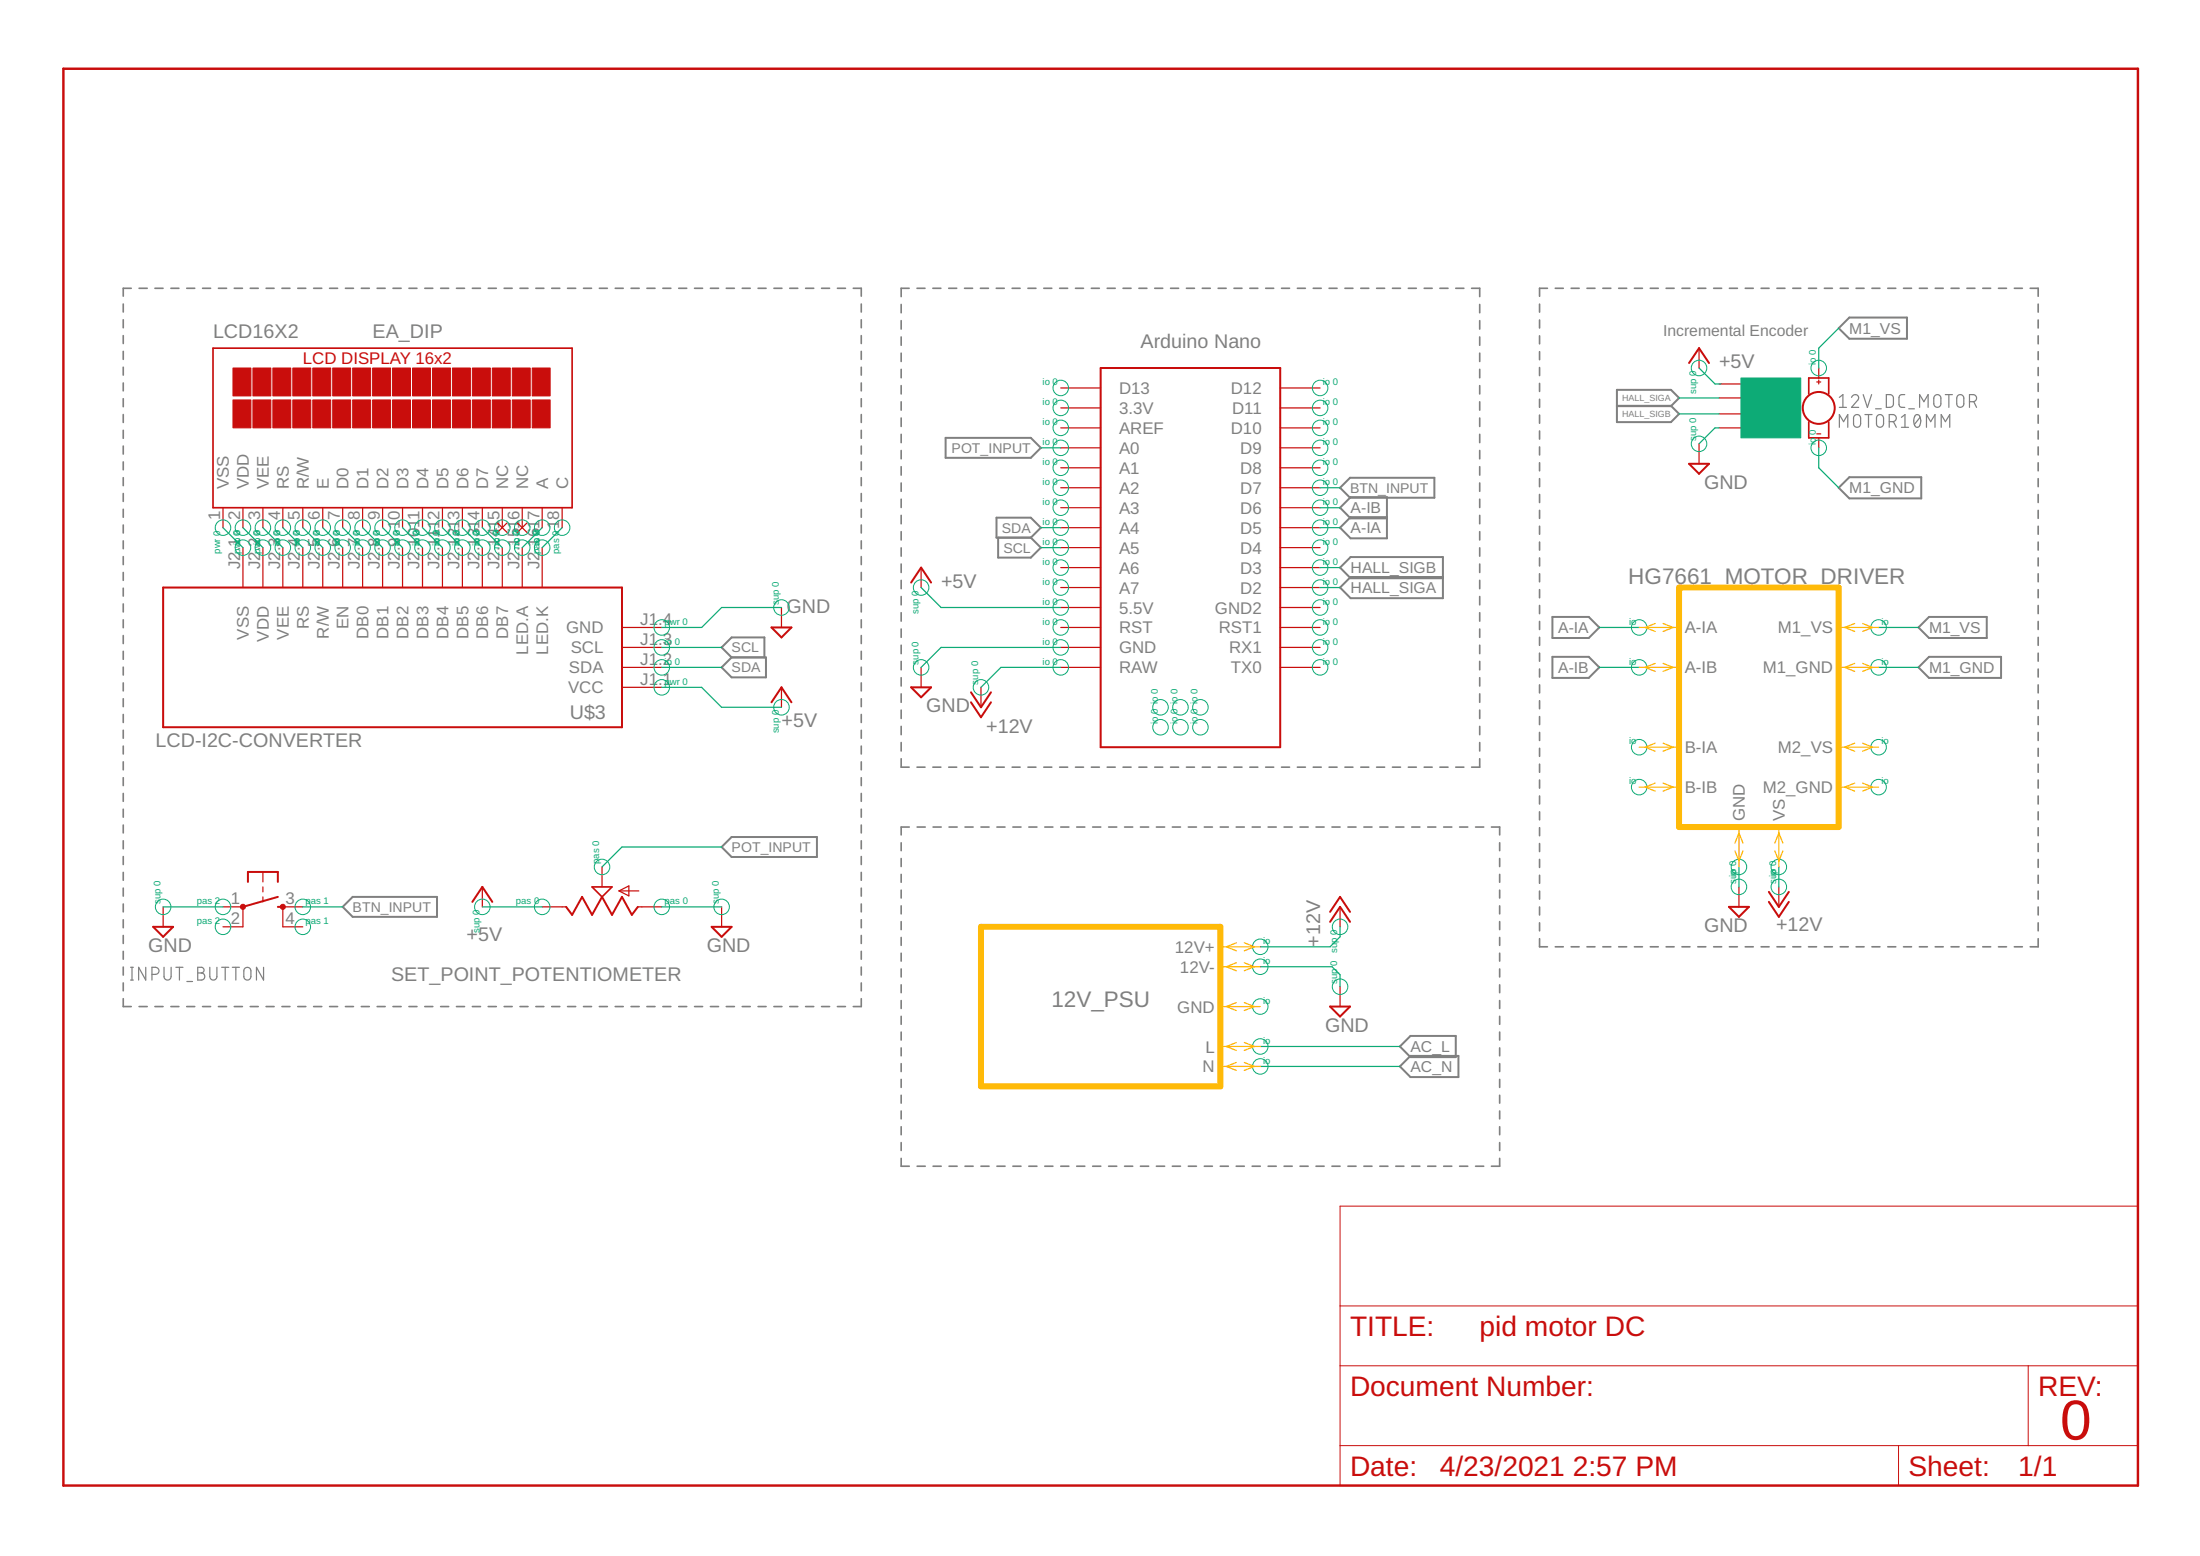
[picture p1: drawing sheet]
<svg xmlns="http://www.w3.org/2000/svg" width="420mm" height="297mm" viewBox="0 0 420 297" stroke-linecap="round" stroke-linejoin="round" font-family="sans-serif">
<g fill="none" stroke="#808080" stroke-width=".32">
<path d="M23.5 58v1.6M25.1 55h-1.6v1.5M26.6 55h1.5M29.6 55h1.5M32.6 55h1.6M35.7 55h1.5M38.7 55h1.5M41.7 55h1.6M44.7 55h1.6M47.8 55h1.5M50.8 55h1.5M53.8 55h1.6"/>
<path d="M56.9 55h1.5M59.9 55h1.5M62.9 55h1.6M66 55h1.5M69 55h1.5M72 55h1.6M75.1 55h1.5M78.1 55h1.5M81.1 55h1.6M84.2 55h1.5M87.2 55h1.5M90.2 55h1.6"/>
<path d="M93.2 55h1.6M96.3 55h1.5M99.3 55h1.5M102.3 55h1.6M105.4 55h1.5M108.4 55h1.5M111.4 55h1.6M114.5 55h1.5M117.5 55h1.5M120.5 55h1.6M123.5 55h1.6M126.6 55h1.5"/>
<path d="M129.6 55h1.5M132.7 55h1.5M135.7 55h1.5M138.7 55h1.6M141.8 55h1.5M144.8 55h1.5M147.8 55h1.5M150.8 55h1.6M153.9 55h1.5M156.9 55h1.5M159.9 55h1.6M163 55h1.5v1.5"/>
<path d="M164.5 58v1.6M172.1 58.1v1.6M173.6 55h-1.5v1.6M175.1 55h1.6M178.2 55h1.5M181.2 55h1.5M184.2 55h1.5M187.2 55h1.6M190.3 55h1.5M193.3 55h1.5M196.3 55h1.5M199.3 55h1.6"/>
<path d="M202.4 55h1.5M205.4 55h1.5M208.4 55h1.6M211.5 55h1.5M214.5 55h1.5M217.5 55h1.5M220.5 55h1.6M223.6 55h1.5M226.6 55h1.5M229.6 55h1.5M232.6 55h1.6M235.7 55h1.5"/>
<path d="M238.7 55h1.5M241.7 55h1.5M244.8 55h1.5M247.8 55h1.5M250.8 55h1.5M253.8 55h1.6M256.9 55h1.5M259.9 55h1.5M262.9 55h1.5M265.9 55h1.6M269 55h1.5M272 55h1.5"/>
<path d="M275 55h1.5M278 55h1.6M281.1 55h1.5v1.6M282.6 58.1v1.6M294 58.1v1.5M295.5 55h-1.5v1.6M297 55h1.6M300.1 55h1.5M303.1 55h1.5M306.1 55h1.5M309.1 55h1.6M312.1 55h1.6"/>
<path d="M315.2 55h1.5M318.2 55h1.5M321.2 55h1.5M324.3 55h1.5M327.3 55h1.5M330.3 55h1.5M333.3 55h1.5M336.3 55h1.6M339.4 55h1.5M342.4 55h1.5M345.4 55h1.5M348.4 55h1.5"/>
<path d="M351.5 55h1.5M354.5 55h1.5M357.5 55h1.5M360.5 55h1.6M363.5 55h1.6M366.6 55h1.5M369.6 55h1.5M372.6 55h1.5M375.6 55h1.6M378.7 55h1.5M381.7 55h1.5M384.7 55h1.5"/>
<path d="M387.7 55h1.6v1.6M389.3 58.1v1.5M23.5 61v1.6M23.5 64.1v1.5M23.5 67.1v1.5M23.5 70.1v1.5M23.5 73.1v1.5M23.5 76.1v1.5M23.5 79.1v1.5M164.5 61v1.6M164.5 64.1v1.5M164.5 67.1v1.5"/>
<path d="M164.5 70.1v1.5M164.5 73.1v1.5M164.5 76.1v1.5M164.5 79.1v1.5M172.1 61.2v1.6M172.1 64.3v1.6M172.1 67.4v1.6M172.1 70.5v1.6M172.1 73.6v1.6M172.1 76.7v1.6M172.1 79.8v1.6M282.6 61.2v1.6"/>
<path d="M282.6 64.3v1.6M282.6 67.4v1.6M282.6 70.5v1.6M282.6 73.6v1.6M282.6 76.7v1.6M282.6 79.8v1.6M294 61.1v1.5M294 64.1v1.5M294 67.1v1.6M294 70.2v1.5M294 73.2v1.5M294 76.2v1.5"/>
<path d="M294 79.2v1.6M389.3 61.1v1.5M389.3 64.1v1.5M389.3 67.1v1.6M389.3 70.2v1.5M389.3 73.2v1.5M389.3 76.2v1.5M389.3 79.2v1.6M23.5 82.1v1.6M23.5 85.2v1.5M23.5 88.2v1.5M23.5 91.2v1.5"/>
<path d="M23.5 94.2v1.5M23.5 97.2v1.5M164.5 82.1v1.6M164.5 85.2v1.5M164.5 88.2v1.5M164.5 91.2v1.5M164.5 94.2v1.5M164.5 97.2v1.5M172.1 82.9v1.6M172.1 86v1.6M172.1 89.1v1.6M172.1 92.2v1.6"/>
<path d="M172.1 95.3v1.6M172.1 98.4v1.6M282.6 82.9v1.6M282.6 86v1.6M282.6 89.1v1.6M282.6 92.2v1.6M282.6 95.3v1.6M282.6 98.4v1.6M294 82.3v1.5M294 85.3v1.5M294 88.3v1.6M294 91.4v1.5"/>
<path d="M294 94.4v1.5M294 97.4v1.6M389.3 82.3v1.5M389.3 85.3v1.5M389.3 88.3v1.6M389.3 91.4v1.5M389.3 94.4v1.5M389.3 97.4v1.6M23.5 100.2v1.5M23.5 103.3v1.5M23.5 106.3v1.5M23.5 109.3v1.5"/>
<path d="M23.5 112.3v1.5M23.5 115.3v1.5M23.5 118.3v1.5M164.5 100.2v1.5M164.5 103.3v1.5M164.5 106.3v1.5M164.5 109.3v1.5M164.5 112.3v1.5M164.5 115.3v1.5M164.5 118.3v1.5M172.1 101.5v1.6M172.1 104.6v1.6"/>
<path d="M172.1 107.7v1.6M172.1 110.8v1.6M172.1 113.9v1.6M172.1 117v1.6M282.6 101.5v1.6M282.6 104.6v1.6M282.6 107.7v1.6M282.6 110.8v1.6M282.6 113.9v1.6M282.6 117v1.6M294 100.5v1.5M294 103.5v1.5"/>
<path d="M294 106.5v1.5M294 109.5v1.6M294 112.6v1.5M294 115.6v1.5M294 118.6v1.6M389.3 100.5v1.5M389.3 103.5v1.5M389.3 106.5v1.5M389.3 109.5v1.6M389.3 112.6v1.5M389.3 115.6v1.5M389.3 118.6v1.6"/>
<path d="M23.5 121.3v1.6M23.5 124.3v1.6M23.5 127.4v1.5M23.5 130.4v1.5M23.5 133.4v1.5M23.5 136.4v1.5M23.5 139.4v1.5M164.5 121.3v1.6M164.5 124.3v1.6M164.5 127.4v1.5M164.5 130.4v1.5M164.5 133.4v1.5"/>
<path d="M164.5 136.4v1.5M164.5 139.4v1.5M172.1 120.1v1.6M172.1 123.2v1.6M172.1 126.3v1.6M172.1 129.4v1.6M172.1 132.5v1.6M172.1 135.6v1.6M172.1 138.7v1.6M282.6 120.1v1.6M282.6 123.2v1.6M282.6 126.3v1.6"/>
<path d="M282.6 129.4v1.6M282.6 132.5v1.6M282.6 135.6v1.6M282.6 138.7v1.6M294 121.7v1.5M294 124.7v1.5M294 127.7v1.5M294 130.7v1.6M294 133.8v1.5M294 136.8v1.5M294 139.8v1.6M389.3 121.7v1.5"/>
<path d="M389.3 124.7v1.5M389.3 127.7v1.5M389.3 130.7v1.6M389.3 133.8v1.5M389.3 136.8v1.5M389.3 139.8v1.6M23.5 142.4v1.5M23.5 145.4v1.6M23.5 148.5v1.5M23.5 151.5v1.5M23.5 154.5v1.5M23.5 157.5v1.5"/>
<path d="M164.5 142.4v1.5M164.5 145.4v1.6M164.5 148.5v1.5M164.5 151.5v1.5M164.5 154.5v1.5M164.5 157.5v1.5M172.1 141.8v1.6M172.1 144.8v1.7h1.5M173.7 157.9h-1.6v1.5M175.1 146.5h1.6M175.2 157.9h1.5M178.2 146.5h1.5"/>
<path d="M178.2 157.9h1.5M181.2 146.5h1.5M181.3 157.9h1.5M184.2 146.5h1.5M184.3 157.9h1.5M187.2 146.5h1.6M187.3 157.9h1.6M190.3 146.5h1.5M190.4 157.9h1.5M193.3 146.5h1.5M193.4 157.9h1.6M196.3 146.5h1.5"/>
<path d="M196.5 157.9h1.5M199.3 146.5h1.6M199.5 157.9h1.6M202.4 146.5h1.5M202.6 157.9h1.5M205.4 146.5h1.5M205.6 157.9h1.6M208.4 146.5h1.6M208.7 157.9h1.5M211.5 146.5h1.5M211.7 157.9h1.6M214.5 146.5h1.5"/>
<path d="M214.8 157.9h1.5M217.5 146.5h1.5M217.8 157.9h1.6M220.5 146.5h1.6M220.9 157.9h1.5M223.6 146.5h1.5M223.9 157.9h1.5M226.6 146.5h1.5M226.9 157.9h1.6M229.6 146.5h1.5M230 157.9h1.5M232.6 146.5h1.6"/>
<path d="M233 157.9h1.6M235.7 146.5h1.5M236.1 157.9h1.5M238.7 146.5h1.5M239.1 157.9h1.6M241.7 146.5h1.5M242.2 157.9h1.5M244.8 146.5h1.5M245.2 157.9h1.6M247.8 146.5h1.5M248.3 157.9h1.5M250.8 146.5h1.5"/>
<path d="M251.3 157.9h1.6M253.8 146.5h1.6M254.4 157.9h1.5M256.9 146.5h1.5M257.4 157.9h1.6M259.9 146.5h1.5M260.5 157.9h1.5M262.9 146.5h1.5M263.5 157.9h1.6M265.9 146.5h1.6M266.6 157.9h1.5M269 146.5h1.5"/>
<path d="M269.6 157.9h1.6M272 146.5h1.5M272.7 157.9h1.5M275 146.5h1.5M275.7 157.9h1.6M278 146.5h1.6M278.8 157.9h1.5M281.8 157.9h1.6M282.6 141.8v1.6M282.6 144.8v1.7h-1.5M284.8 157.9h1.6v1.5M294 142.9v1.5"/>
<path d="M294 145.9v1.5M294 148.9v1.6M294 152v1.5M294 155v1.5M294 158v1.5M389.3 142.9v1.5M389.3 145.9v1.5M389.3 148.9v1.6M389.3 152v1.5M389.3 155v1.5M389.3 158v1.5M23.5 160.5v1.5"/>
<path d="M23.5 163.5v1.5M23.5 166.5v1.5M23.5 169.5v1.6M23.5 172.6v1.5M23.5 175.6v1.5M23.5 178.6v1.5M164.5 160.5v1.5M164.5 163.5v1.5M164.5 166.5v1.5M164.5 169.5v1.6M164.5 172.6v1.5M164.5 175.6v1.5"/>
<path d="M164.5 178.6v1.5M172.1 160.9v1.5M172.1 163.9v1.5M172.1 166.9v1.5M172.1 169.9v1.5M172.1 172.9v1.6M172.1 175.9v1.6M172.1 179v1.5M286.4 160.9v1.5M286.4 163.9v1.5M286.4 166.9v1.5M286.4 169.9v1.5"/>
<path d="M286.4 172.9v1.6M286.4 175.9v1.6M286.4 179v1.5M294 161v1.6M294 164.1v1.5M294 167.1v1.5M294 170.1v1.5M294 173.1v1.6M294 176.2v1.5M294 179.2v1.5h1.5M389.3 161v1.6M389.3 164.1v1.5"/>
<path d="M389.3 167.1v1.5M389.3 170.1v1.5M389.3 173.1v1.6M389.3 176.2v1.5M389.3 179.2v1.5h-1.6M23.5 181.6v1.5M23.5 184.6v1.5M23.5 187.6v1.5M23.5 190.6v1.6h1.6M26.6 192.2h1.5M29.6 192.2h1.5M32.6 192.2h1.6"/>
<path d="M35.7 192.2h1.5M38.7 192.2h1.5M41.7 192.2h1.6M44.7 192.2h1.6M47.8 192.2h1.5M50.8 192.2h1.5M53.8 192.2h1.6M56.9 192.2h1.5M59.9 192.2h1.5M62.9 192.2h1.6M66 192.2h1.5M69 192.2h1.5"/>
<path d="M72 192.2h1.6M75.1 192.2h1.5M78.1 192.2h1.5M81.1 192.2h1.6M84.2 192.2h1.5M87.2 192.2h1.5M90.2 192.2h1.6M93.2 192.2h1.6M96.3 192.2h1.5M99.3 192.2h1.5M102.3 192.2h1.6M105.4 192.2h1.5"/>
<path d="M108.4 192.2h1.5M111.4 192.2h1.6M114.5 192.2h1.5M117.5 192.2h1.5M120.5 192.2h1.6M123.5 192.2h1.6M126.6 192.2h1.5M129.6 192.2h1.5M132.7 192.2h1.5M135.7 192.2h1.5M138.7 192.2h1.6M141.8 192.2h1.5"/>
<path d="M144.8 192.2h1.5M147.8 192.2h1.5M150.8 192.2h1.6M153.9 192.2h1.5M156.9 192.2h1.5M159.9 192.2h1.6M164.5 181.6v1.5M164.5 184.6v1.5M164.5 187.6v1.5M164.5 190.6v1.6h-1.5M172.1 182v1.5M172.1 185v1.5"/>
<path d="M172.1 188v1.5M172.1 191v1.5M172.1 194v1.5M172.1 197v1.5M286.4 182v1.5M286.4 185v1.5M286.4 188v1.5M286.4 191v1.5M286.4 194v1.5M286.4 197v1.5M297 180.7h1.6M300.1 180.7h1.5"/>
<path d="M303.1 180.7h1.5M306.1 180.7h1.5M309.1 180.7h1.6M312.1 180.7h1.6M315.2 180.7h1.5M318.2 180.7h1.5M321.2 180.7h1.5M324.3 180.7h1.5M327.3 180.7h1.5M330.3 180.7h1.5M333.3 180.7h1.5M336.3 180.7h1.6"/>
<path d="M339.4 180.7h1.5M342.4 180.7h1.5M345.4 180.7h1.5M348.4 180.7h1.5M351.5 180.7h1.5M354.5 180.7h1.5M357.5 180.7h1.5M360.5 180.7h1.6M363.5 180.7h1.6M366.6 180.7h1.5M369.6 180.7h1.5M372.6 180.7h1.5"/>
<path d="M375.6 180.7h1.6M378.7 180.7h1.5M381.7 180.7h1.5M384.7 180.7h1.5M172.1 200v1.5M172.1 203.1v1.5M172.1 206.1v1.5M172.1 209.1v1.5M172.1 212.1v1.5M172.1 215.1v1.5M172.1 218.1v1.5M286.4 200v1.5"/>
<path d="M286.4 203.1v1.5M286.4 206.1v1.5M286.4 209.1v1.5M286.4 212.1v1.5M286.4 215.1v1.5M286.4 218.1v1.5M172.1 221.1v1.5h1.6M175.2 222.6h1.5M178.2 222.6h1.5M181.3 222.6h1.5M184.3 222.6h1.5M187.3 222.6h1.6"/>
<path d="M190.4 222.6h1.5M193.4 222.6h1.6M196.5 222.6h1.5M199.5 222.6h1.6M202.6 222.6h1.5M205.6 222.6h1.6M208.7 222.6h1.5M211.7 222.6h1.6M214.8 222.6h1.5M217.8 222.6h1.6M220.9 222.6h1.5M223.9 222.6h1.5"/>
<path d="M226.9 222.6h1.6M230 222.6h1.5M233 222.6h1.6M236.1 222.6h1.5M239.1 222.6h1.6M242.2 222.6h1.5M245.2 222.6h1.6M248.3 222.6h1.5M251.3 222.6h1.6M254.4 222.6h1.5M257.4 222.6h1.6M260.5 222.6h1.5"/>
<path d="M263.5 222.6h1.6M266.6 222.6h1.5M269.6 222.6h1.6M272.7 222.6h1.5M275.7 222.6h1.6M278.8 222.6h1.5M281.8 222.6h1.6M286.4 221.1v1.5h-1.6"/>
</g>
<g fill="none" stroke="#808080" stroke-width=".23">
<path d="M351.3 75.9l.7-.6v2.5M351.3 77.8h1.3M353.6 75.9a.67 .67 0 0 1 1-.5 .67 .67 0 0 1 .2 1l-1.2 1.4h1.4M354.1 79.4a.68 .68 0 0 1 .8-.2 .68 .68 0 0 1 .4 .6v1.1a.68 .68 0 0 1-.6 .7 .68 .68 0 0 1-.7-.7zM355.8 75.3l.8 2.5 .8-2.5M356.2 79.1h1.3M356.8 79.1v2.5M358.2 78h1.1M358.5 79.4a.68 .68 0 0 1 .8-.2 .68 .68 0 0 1 .4 .6v1.1a.68 .68 0 0 1-.6 .7 .68 .68 0 0 1-.7-.7zM360.3 75.3l.8 .1 .4 .2 .1 .4-.1 1.5a1.19 1.19 0 0 1-1.2 .3zM363.1 79.7l.7-.6v2.5M363.8 75.3l-.7 .1-.3 .1-.1 .4 .1 1.6 .3 .2 .7 .1"/>
<path d="M364.5 78h1.1M365.8 79.3a.56 .56 0 0 1 .6-.1 .56 .56 0 0 1 .3 .6 1.4 1.4 0 0 1-.5 1.8 1.13 1.13 0 0 1-.7-1.5zM366.6 77.8v-2.5l.8 1.4 .8-1.4v2.5M366.7 79.7l-1.1 1.3M369.5 75.6a.66 .66 0 0 1 .7-.2 .66 .66 0 0 1 .5 .6v1.1a.68 .68 0 0 1-.7 .7 .68 .68 0 0 1-.7-.7v-1.1zM371.5 75.3h1.4M372.2 75.3v2.5M373.8 75.6a.68 .68 0 0 1 .8-.2 .68 .68 0 0 1 .5 .6v1.1a.68 .68 0 0 1-.7 .7 .68 .68 0 0 1-.7-.7zM376.1 76.7a1.19 1.19 0 0 0 1.3-.3l.1-.6-.3-.3-1.1-.2v2.5M377 76.7l.5 1.1M351.3 81.6v-2.5l.8 1.4 .8-1.4v2.5M360.8 80.5a1.19 1.19 0 0 0 1.2-.3l.2-.4-.2-.4-.3-.2-.9-.1v2.5"/>
<path d="M361.6 80.5l.6 1.1M363.1 81.6h1.4M367.9 81.6v-2.5l.8 1.4 .8-1.4v2.5M370.7 81.6v-2.5l.8 1.4 .9-1.4v2.5M24.9 187.1h.6M24.9 184.7h.6M25.2 184.7v2.4M27.8 184.7v2.4l-1.3-2.4v2.4M29 186a1.18 1.18 0 0 0 1.2-.3 .67 .67 0 0 0 .1-.7 .67 .67 0 0 0-.6-.3h-.7v2.4M31.3 184.7v1.7a.68 .68 0 0 0 .7 .7 .68 .68 0 0 0 .7-.7v-1.7M33.6 184.7h1.3M34.3 184.7v2.4"/>
<path d="M35.7 187.4h1.1M37.8 184.7h.6a.54 .54 0 0 1 .6 .5 .54 .54 0 0 1-.6 .5 .68 .68 0 0 1 .7 .7 .68 .68 0 0 1-.7 .7h-.6zM37.8 185.7h.6M40.1 184.7v1.7a.68 .68 0 0 0 .6 .7 .68 .68 0 0 0 .7-.7v-1.7M42.3 184.7h1.4M43 184.7v2.4M44.4 184.7h1.3M45 184.7v2.4M46.7 184.9a.68 .68 0 0 1 .8-.2 .68 .68 0 0 1 .4 .6v1.1a.68 .68 0 0 1-.7 .7 .68 .68 0 0 1-.6-.7zM50.3 184.7v2.4l-1.3-2.4v2.4"/>
</g>
<g fill="none" stroke="#808080" stroke-width=".38">
<path d="M308.8 77.5h10.3l1.6 1.5-1.6 1.6h-10.3v-6.2h10.3l1.6 1.6-1.6 1.5h-10.3M351.2 62.7l2-2.1h11v4.1h-11zM180.6 83.6h16.3l1.9 1.9-1.9 1.9h-16.3zM190.3 98.8h6.6l1.9 1.9-1.9 1.9h-6.6zM255.9 93.1l1.9-1.9h16.1v3.8h-16.1zM264.9 98.7h-7l-2 2 2 2.1h7v-7.9h-7l-2 2 2 2.1h7M351.2 93.1l2-2h13.7v4h-13.7zM190.6 102.6v3.8h6.3l1.9-1.9-1.9-1.9M275.6 110.2h-17.7l-2 2 2 2h17.7v-7.9h-17.7l-2 2.1 2 2h17.7M296.5 117.8h6.9l2 2-2 2h-6.9zM366.4 119.8l2-2h11v4h-11zM137.8 127.4l1.9-1.9h6.6v3.8h-6.6z"/>
<path d="M139.7 125.5l-1.9-1.9 1.9-1.9h6.3v3.8M296.5 125.4h6.9l2 2-2 2h-6.9zM366.4 127.4l2-2h13.8v4h-13.8zM65.4 173.1l2-1.9h16.1v3.8h-16.1zM137.8 161.7l1.9-1.9h16.3v3.8h-16.3zM267.4 199.8l2-2h8.6v4h-8.6zM267.4 203.6l2-2h9.1v4h-9.1z"/>
</g>
<g fill="none" stroke="#c90d0c" stroke-width=".23">
<path d="M202.6 77.9h7.6M202.6 74.1h7.6M244.5 77.9h7.6M244.5 74.1h7.6M324.5 66.5v3.8M328.3 73.3h4.2M328.3 76h4.2M328.3 79h4.2M347 72.9h.7M347.3 70.3v1.9M347.3 72.5v.8M42.6 96.9v3.8"/>
<path d="M46.4 96.9v3.8M50.2 96.9v3.8M54 96.9v3.8M57.8 96.9v3.8M61.6 96.9v3.8M65.4 96.9v3.8M69.3 96.9v3.8M73.1 96.9v3.8M76.9 96.9v3.8M80.7 96.9v3.8M84.5 96.9v3.8M88.3 96.9v3.8"/>
<path d="M92.1 96.9v3.8M95 99.8l1.8 1.8M95.9 96.9v3.8M96.8 99.8l-1.8 1.8M98.8 99.8l1.8 1.8M99.7 96.9v3.8M100.6 99.8l-1.8 1.8M103.5 96.9v3.8M107.4 96.9v3.8M202.6 81.7h7.6M202.6 96.9h7.6M202.6 93.1h7.6"/>
<path d="M202.6 89.3h7.6M202.6 85.5h7.6M244.5 81.7h7.6M244.5 96.9h7.6M244.5 93.1h7.6M244.5 89.3h7.6M244.5 85.5h7.6M324.5 84.7v3.8M328.3 81.7h4.2M347 82.8h.7M347.3 83.6v1.9M46.4 104.5v7.7"/>
<path d="M50.2 104.5v7.7M54 104.5v7.7M57.8 104.5v7.7M61.6 104.5v7.7M65.4 104.5v7.7M69.3 104.5v7.7M73.1 104.5v7.7M76.9 104.5v7.7M80.7 104.5v7.7M84.5 104.5v7.7M88.3 104.5v7.7M92.1 104.5v7.7"/>
<path d="M95.9 104.5v7.7M99.7 104.5v7.7M103.5 104.5v7.7M118.8 119.8h7.6M149.2 116v3.8M175.9 108.4v3.8M202.6 119.8h7.6M202.6 116h7.6M202.6 112.2h7.6M202.6 108.4h7.6M202.6 104.5h7.6M202.6 100.7h7.6"/>
<path d="M244.5 119.8h7.6M244.5 116h7.6M244.5 112.2h7.6M244.5 108.4h7.6M244.5 104.5h7.6M244.5 100.7h7.6M118.8 127.4h7.6M118.8 123.6h7.6M118.8 131.2h7.6M149.2 131.2v3.8M175.9 127.4v3.8M187.3 131.2v3.8"/>
<path d="M202.6 127.4h7.6M202.6 123.6h7.6M244.5 127.4h7.6M244.5 123.6h7.6M31.2 173.1v3.8M42.6 173.1h3.8v3.8h-3.8M50.2 166.5v1.9M50.2 169.3v1M50.2 171.2v1M57.8 173.1h-3.8v3.8h3.8M92.1 169.3v3.8M103.5 173.1h4.6"/>
<path d="M115 165.5v3.8M118.2 170.1h3.8M118.2 170.1l1.9-1v1.9zM121.8 173.1h4.6M137.8 173.1v3.8M255.9 173.1v3.8M332.1 169.3v3.8M339.7 169.3v3.8M255.9 188.4v3.8"/>
</g>
<g fill="none" stroke="#c90d0c" stroke-width=".38">
<path d="M210.2 70.3h34.3v72.3h-34.3zM322.6 69.3l1.9-2.8 1.9 2.8M322.6 88.5h3.8l-1.9 1.9zM31.2 112.2h87.6v26.6h-87.6zM147.3 119.8h3.9l-2 1.9zM174 111.2l1.9-2.8 1.9 2.8M147.3 134.1l1.9-2.9 2 2.9M174 131.2h3.8l-1.9 1.9zM185.4 132.2l1.9 2.8 2-2.8M185.4 134.1l1.9 2.8 2-2.8M29.3 176.9h3.8l-1.9 1.9zM47.3 168.4v-1.9h5.8v1.9"/>
<path d="M53.1 173.1h.9M53.1 171.2l-6.7 1.9M90.2 172.2l1.9-2.9 1.9 2.9M108.1 173.1l1.2 1.5 1.9-3.4 1.9 3.4 1.9-3.4 1.9 3.4 1.9-3.4 1.9 3.4 1.1-1.5M135.9 176.9h3.8l-1.9 1.9zM254 176l1.9-2.9 1.9 2.9M254 174.1l1.9-2.9 1.9 2.9M330.2 173.1h3.8l-1.9 1.9zM337.8 170.3l1.9 2.8 1.9-2.8M337.8 172.2l1.9 2.8 1.9-2.8M254 192.2h3.8l-1.9 1.9z"/>
<circle cx="347.3" cy="77.9" r="3"/>
</g>
<path d="M40.7 66.5h68.6v30.4h-68.6zM345.4 75.2v-3h3.8v3M345.4 80.5v3.1h3.8v-3.1M113.1 169.3h3.8l-1.9 1.9z" fill="none" stroke="#c90d0c" stroke-width=".32"/>
<g fill="#c90d0c" stroke="#c90d0c" stroke-width=".19">
<path d="M44.5 70.3h3.4v5.3h-3.4z"/>
<path d="M44.5 76.3h3.4v5.4h-3.4z"/>
<path d="M48.3 70.3h3.4v5.3h-3.4z"/>
<path d="M48.3 76.3h3.4v5.4h-3.4z"/>
<path d="M52.1 70.3h3.4v5.3h-3.4z"/>
<path d="M52.1 76.3h3.4v5.4h-3.4z"/>
<path d="M55.9 70.3h3.5v5.3h-3.5z"/>
<path d="M55.9 76.3h3.5v5.4h-3.5z"/>
<path d="M59.7 70.3h3.5v5.3h-3.5z"/>
<path d="M59.7 76.3h3.5v5.4h-3.5z"/>
<path d="M63.5 70.3h3.5v5.3h-3.5z"/>
<path d="M63.5 76.3h3.5v5.4h-3.5z"/>
<path d="M67.4 70.3h3.4v5.3h-3.4z"/>
<path d="M67.4 76.3h3.4v5.4h-3.4z"/>
<path d="M71.2 70.3h3.4v5.3h-3.4z"/>
<path d="M71.2 76.3h3.4v5.4h-3.4z"/>
<path d="M75 70.3h3.4v5.3h-3.4z"/>
<path d="M75 76.3h3.4v5.4h-3.4z"/>
<path d="M78.8 70.3h3.4v5.3h-3.4z"/>
<path d="M78.8 76.3h3.4v5.4h-3.4z"/>
<path d="M82.6 70.3h3.4v5.3h-3.4z"/>
<path d="M82.6 76.3h3.4v5.4h-3.4z"/>
<path d="M86.4 70.3h3.4v5.3h-3.4z"/>
<path d="M86.4 76.3h3.4v5.4h-3.4z"/>
<path d="M90.2 70.3h3.4v5.3h-3.4z"/>
<path d="M90.2 76.3h3.4v5.4h-3.4z"/>
<path d="M94 70.3h3.5v5.3h-3.5z"/>
<path d="M94 76.3h3.5v5.4h-3.5z"/>
<path d="M97.8 70.3h3.5v5.3h-3.5z"/>
<path d="M97.8 76.3h3.5v5.4h-3.5z"/>
<path d="M101.6 70.3h3.5v5.3h-3.5z"/>
<path d="M101.6 76.3h3.5v5.4h-3.5z"/>
</g>
<g fill="#c90d0c" stroke="#c90d0c" stroke-width=".19">
<circle cx="46.4" cy="173.1" r=".49"/>
<circle cx="54" cy="173.1" r=".5"/>
</g>
<path d="M12.1 13.1h396.2v270.5h-396.2z" fill="none" stroke="#c90d0c" stroke-width=".47"/>
<path d="M255.9 230.3h152.4v53.3h-152.4zM255.9 249.3h152.4M255.9 260.7h152.4M255.9 276h152.4M362.6 276v7.6M387.3 260.7v15.3" fill="none" stroke="#c90d0c" stroke-width=".19"/>
<g fill="none" stroke="#0dab76" stroke-width=".19">
<circle cx="202.6" cy="74.1" r="1.48"/>
<circle cx="202.6" cy="77.9" r="1.48"/>
<circle cx="252.1" cy="74.1" r="1.48"/>
<circle cx="252.1" cy="77.9" r="1.48"/>
<circle cx="324.5" cy="70.3" r="1.48"/>
<circle cx="347.3" cy="70.3" r="1.48"/>
<circle cx="202.6" cy="89.3" r="1.48"/>
<circle cx="202.6" cy="93.1" r="1.48"/>
<circle cx="202.6" cy="96.9" r="1.48"/>
<circle cx="202.6" cy="81.7" r="1.48"/>
<circle cx="202.6" cy="85.5" r="1.48"/>
<circle cx="252.1" cy="93.1" r="1.48"/>
<circle cx="252.1" cy="96.9" r="1.48"/>
<circle cx="252.1" cy="89.3" r="1.48"/>
<circle cx="252.1" cy="81.7" r="1.48"/>
<circle cx="252.1" cy="85.5" r="1.48"/>
<circle cx="324.5" cy="84.7" r="1.48"/>
<circle cx="347.3" cy="85.5" r="1.48"/>
<circle cx="42.6" cy="100.7" r="1.48"/>
<circle cx="46.4" cy="104.5" r="1.48"/>
<circle cx="46.4" cy="100.7" r="1.48"/>
<circle cx="50.2" cy="100.7" r="1.48"/>
<circle cx="50.2" cy="104.5" r="1.48"/>
<circle cx="54" cy="100.7" r="1.48"/>
<circle cx="54" cy="104.5" r="1.48"/>
<circle cx="57.8" cy="104.5" r="1.48"/>
<circle cx="57.8" cy="100.7" r="1.48"/>
<circle cx="61.6" cy="100.7" r="1.48"/>
<circle cx="61.6" cy="104.5" r="1.48"/>
<circle cx="65.4" cy="100.7" r="1.48"/>
<circle cx="65.4" cy="104.5" r="1.48"/>
<circle cx="69.3" cy="104.5" r="1.48"/>
<circle cx="69.3" cy="100.7" r="1.48"/>
<circle cx="73.1" cy="100.7" r="1.48"/>
<circle cx="73.1" cy="104.5" r="1.48"/>
<circle cx="76.9" cy="104.5" r="1.48"/>
<circle cx="76.9" cy="100.7" r="1.48"/>
<circle cx="80.7" cy="104.5" r="1.48"/>
<circle cx="80.7" cy="100.7" r="1.48"/>
<circle cx="84.5" cy="104.5" r="1.48"/>
<circle cx="84.5" cy="100.7" r="1.48"/>
<circle cx="88.3" cy="100.7" r="1.48"/>
<circle cx="88.3" cy="104.5" r="1.48"/>
<circle cx="92.1" cy="100.7" r="1.48"/>
<circle cx="92.1" cy="104.5" r="1.48"/>
<circle cx="95.9" cy="104.5" r="1.48"/>
<circle cx="95.9" cy="100.7" r="1.48"/>
<circle cx="99.7" cy="100.7" r="1.48"/>
<circle cx="99.7" cy="104.5" r="1.48"/>
<circle cx="103.5" cy="104.5" r="1.48"/>
<circle cx="103.5" cy="100.7" r="1.48"/>
<circle cx="107.4" cy="100.7" r="1.48"/>
<circle cx="126.4" cy="119.8" r="1.48"/>
<circle cx="149.2" cy="116" r="1.48"/>
<circle cx="175.9" cy="112.2" r="1.48"/>
<circle cx="202.6" cy="108.4" r="1.48"/>
<circle cx="202.6" cy="104.5" r="1.48"/>
<circle cx="202.6" cy="116" r="1.48"/>
<circle cx="202.6" cy="100.7" r="1.48"/>
<circle cx="202.6" cy="119.8" r="1.48"/>
<circle cx="202.6" cy="112.2" r="1.48"/>
<circle cx="252.1" cy="119.8" r="1.48"/>
<circle cx="252.1" cy="112.2" r="1.48"/>
<circle cx="252.1" cy="104.5" r="1.48"/>
<circle cx="252.1" cy="116" r="1.48"/>
<circle cx="252.1" cy="108.4" r="1.48"/>
<circle cx="252.1" cy="100.7" r="1.48"/>
<circle cx="313.1" cy="119.8" r="1.48"/>
<circle cx="358.8" cy="119.8" r="1.48"/>
<circle cx="126.4" cy="131.2" r="1.48"/>
<circle cx="126.4" cy="123.6" r="1.48"/>
<circle cx="126.4" cy="127.4" r="1.48"/>
<circle cx="149.2" cy="135" r="1.48"/>
<circle cx="175.9" cy="127.4" r="1.48"/>
<circle cx="187.3" cy="131.2" r="1.48"/>
<circle cx="202.6" cy="127.4" r="1.48"/>
<circle cx="202.6" cy="123.6" r="1.48"/>
<circle cx="221.6" cy="135" r="1.48"/>
<circle cx="221.6" cy="138.8" r="1.48"/>
<circle cx="225.4" cy="135" r="1.48"/>
<circle cx="225.4" cy="138.8" r="1.48"/>
<circle cx="229.3" cy="135" r="1.48"/>
<circle cx="229.3" cy="138.8" r="1.48"/>
<circle cx="252.1" cy="123.6" r="1.48"/>
<circle cx="252.1" cy="127.4" r="1.48"/>
<circle cx="313.1" cy="127.4" r="1.48"/>
<circle cx="358.8" cy="127.4" r="1.48"/>
<circle cx="313.1" cy="150.3" r="1.48"/>
<circle cx="313.1" cy="142.6" r="1.48"/>
<circle cx="358.8" cy="142.6" r="1.48"/>
<circle cx="358.8" cy="150.3" r="1.48"/>
<circle cx="31.2" cy="173.1" r="1.48"/>
<circle cx="42.6" cy="176.9" r="1.48"/>
<circle cx="42.6" cy="173.1" r="1.48"/>
<circle cx="57.8" cy="176.9" r="1.48"/>
<circle cx="57.8" cy="173.1" r="1.48"/>
<circle cx="92.1" cy="173.1" r="1.48"/>
<circle cx="103.5" cy="173.1" r="1.48"/>
<circle cx="115" cy="165.5" r="1.48"/>
<circle cx="126.4" cy="173.1" r="1.48"/>
<circle cx="137.8" cy="173.1" r="1.48"/>
<circle cx="255.9" cy="176.9" r="1.48"/>
<circle cx="332.1" cy="169.3" r="1.48"/>
<circle cx="332.1" cy="165.5" r="1.48"/>
<circle cx="339.7" cy="165.5" r="1.48"/>
<circle cx="339.7" cy="169.3" r="1.48"/>
<circle cx="240.7" cy="199.8" r="1.48"/>
<circle cx="240.7" cy="184.6" r="1.48"/>
<circle cx="240.7" cy="180.7" r="1.48"/>
<circle cx="240.7" cy="192.2" r="1.48"/>
<circle cx="255.9" cy="188.4" r="1.48"/>
<circle cx="240.7" cy="203.6" r="1.48"/>
</g>
<path d="M332.5 72.2h11.4v11.4h-11.4z" fill="#0dab76" stroke="#0dab76" stroke-width=".19"/>
<g fill="none" stroke="#0dab76" stroke-width=".23">
<path d="M320.7 76h7.6M320.7 79h7.6M324.5 70.3l3 3h1.2M351.2 62.7l-3.9 3.8v3.8M198.8 85.5h3.8M252.1 93.1h3.8M252.1 96.9h3.8M328.3 81.7h-.8l-3 3M347.3 85.5v3.8l3.9 3.8M42.6 100.7l3.8 3.8M46.4 100.7l3.8 3.8M50.2 100.7l3.8 3.8"/>
<path d="M54 100.7l3.8 3.8M57.8 100.7l3.8 3.8M61.6 100.7l3.8 3.8M65.4 100.7l3.9 3.8M69.3 100.7l3.8 3.8M73.1 100.7l3.8 3.8M76.9 100.7l3.8 3.8M80.7 100.7l3.8 3.8M84.5 100.7l3.8 3.8M88.3 100.7l3.8 3.8M92.1 100.7l3.8 3.8M103.5 100.7l-3.8 3.8"/>
<path d="M107.4 100.7l-3.9 3.8M149.2 116h-11.4l-3.8 3.8h-7.6M175.9 112.2l3.8 3.8h22.9M198.8 100.7h3.8M198.8 104.5h3.8M252.1 100.7h3.8M252.1 112.2h3.8M252.1 108.4h3.8M305.4 119.8h7.7M358.8 119.8h7.6M126.4 127.4h11.4M126.4 123.6h11.4"/>
<path d="M126.4 131.2h7.6l3.8 3.8h11.4M202.6 127.4h-11.4l-3.9 3.8M202.6 123.6h-22.9l-3.8 3.8M305.4 127.4h7.7M358.8 127.4h7.6M31.2 173.1h11.4M57.8 173.1h7.6M92.1 173.1h11.4M126.4 173.1h11.4M137.8 161.7h-19l-3.8 3.8M255.9 176.9v1.9l-1.9 1.9h-13.3M332.1 165.5v3.8"/>
<path d="M339.7 165.5v3.8M240.7 184.6h13.7l1.5 1.5v2.3M240.7 199.8h26.7M240.7 203.6h26.7"/>
</g>
<path d="M320.7 112.2h30.5v45.7h-30.5zM187.3 176.9h45.8v30.5h-45.8z" fill="none" stroke="#ffba08" stroke-width="1.1"/>
<g fill="none" stroke="#ffba08" stroke-width=".23">
<path d="M313.1 119.8h7.6M316.1 119l-1.9 .8 1.9 .7M317.6 119l1.9 .8-1.9 .7M351.2 119.8h7.6M354.2 119l-1.9 .8 1.9 .7M355.7 119l1.9 .8-1.9 .7M313.1 127.4h7.6M316.1 126.6l-1.9 .8 1.9 .8M317.6 126.6l1.9 .8-1.9 .8M351.2 127.4h7.6M354.2 126.6l-1.9 .8 1.9 .8M355.7 126.6l1.9 .8-1.9 .8"/>
<path d="M313.1 142.6h7.6M313.1 150.3h7.6M316.1 141.9l-1.9 .7 1.9 .8M316.1 149.5l-1.9 .8 1.9 .7M317.6 141.9l1.9 .7-1.9 .8M317.6 149.5l1.9 .8-1.9 .7M332.1 157.9v7.6M339.7 157.9v7.6M351.2 142.6h7.6M351.2 150.3h7.6M354.2 141.9l-1.9 .7 1.9 .8M354.2 149.5l-1.9 .8 1.9 .7"/>
<path d="M355.7 141.9l1.9 .7-1.9 .8M355.7 149.5l1.9 .8-1.9 .7M236.1 180l-1.9 .7 1.9 .8M237.6 180l1.9 .7-1.9 .8M331.3 160.9l.8-1.9 .8 1.9M331.3 162.5l.8 1.9 .8-1.9M339 160.9l.7-1.9 .8 1.9M339 162.5l.7 1.9 .8-1.9M233.1 180.7h7.6M233.1 184.6h7.6M233.1 199.8h7.6M233.1 192.2h7.6"/>
<path d="M236.1 191.4l-1.9 .8 1.9 .7M236.1 199l-1.9 .8 1.9 .7M236.1 183.8l-1.9 .8 1.9 .7M237.6 183.8l1.9 .8-1.9 .7M237.6 199l1.9 .8-1.9 .7M237.6 191.4l1.9 .8-1.9 .7M233.1 203.6h7.6M236.1 202.8l-1.9 .8 1.9 .7M237.6 202.8l1.9 .8-1.9 .7"/>
</g>
<text font-size="10.8" fill="#c90d0c" x="393.4" y="274.8">0</text>
<g font-size="5.4" fill="#c90d0c">
<text x="257.8" y="255">TITLE:</text>
<text x="282.6" y="255">pid motor DC</text>
<text x="257.8" y="266.4">Document Number:</text>
<text x="389.3" y="266.4">REV:</text>
<text x="257.8" y="281.7">Date:</text>
<text x="275" y="281.7">4/23/2021</text>
<text x="300.4" y="281.7">2:57 PM</text>
<text x="364.5" y="281.7">Sheet:</text>
<text x="385.4" y="281.7">1/1</text>
</g>
<g font-size="4.3" fill="#808080">
<text x="311" y="111.4">HG7661_MOTOR_DRIVER</text>
<text x="200.8" y="192.2">12V_PSU</text>
</g>
<g font-size="3.8" fill="#808080">
<text x="40.7" y="64.5">LCD16X2</text>
<text x="71.2" y="64.5">EA_DIP</text>
<text x="217.8" y="66.5">Arduino Nano</text>
<text x="328.3" y="70.3">+5V</text>
<text x="325.4" y="93.3">GND</text>
<text x="179.7" y="112.2">+5V</text>
<text x="150.2" y="116.9">GND</text>
<text x="108.8" y="137.3">U$3</text>
<text x="176.9" y="136">GND</text>
<text x="29.7" y="142.6">LCD-I2C-CONVERTER</text>
<text x="149.3" y="138.8">+5V</text>
<text x="188.3" y="140">+12V</text>
<text x="89.1" y="179.6">+5V</text>
<text x="325.4" y="177.9">GND</text>
<text x="339.2" y="177.7">+12V</text>
<text x="28.3" y="181.7">GND</text>
<text x="135" y="181.7">GND</text>
<text x="252.1" y="180.7" transform="rotate(-90 252.1 180.7)">+12V</text>
<text x="74.7" y="187.2">SET_POINT_POTENTIOMETER</text>
<text x="253.1" y="196.9">GND</text>
</g>
<text font-size="3.2" fill="#c90d0c" x="57.8" y="69.5">LCD DISPLAY 16x2</text>
<g font-size="3.2" fill="#808080">
<text x="213.7" y="75.2">D13</text>
<text x="235.1" y="75.2">D12</text>
<text x="213.7" y="79">3.3V</text>
<text x="213.7" y="82.8">AREF</text>
<text x="235.1" y="82.8">D10</text>
<text x="235.3" y="79">D11</text>
<text x="213.7" y="86.6">A0</text>
<text x="236.9" y="86.6">D9</text>
<text x="43.7" y="93.4" transform="rotate(-90 43.7 93.4)">VSS</text>
<text x="47.5" y="93.4" transform="rotate(-90 47.5 93.4)">VDD</text>
<text x="51.3" y="93.4" transform="rotate(-90 51.3 93.4)">VEE</text>
<text x="55.2" y="93.4" transform="rotate(-90 55.2 93.4)">RS</text>
<text x="59" y="93.4" transform="rotate(-90 59 93.4)">R/W</text>
<text x="62.8" y="93.4" transform="rotate(-90 62.8 93.4)">E</text>
<text x="66.6" y="93.4" transform="rotate(-90 66.6 93.4)">D0</text>
<text x="70.4" y="93.4" transform="rotate(-90 70.4 93.4)">D1</text>
<text x="74.2" y="93.4" transform="rotate(-90 74.2 93.4)">D2</text>
<text x="78" y="93.4" transform="rotate(-90 78 93.4)">D3</text>
<text x="81.8" y="93.4" transform="rotate(-90 81.8 93.4)">D4</text>
<text x="85.6" y="93.4" transform="rotate(-90 85.6 93.4)">D5</text>
<text x="89.4" y="93.4" transform="rotate(-90 89.4 93.4)">D6</text>
<text x="93.3" y="93.4" transform="rotate(-90 93.3 93.4)">D7</text>
<text x="97.1" y="93.4" transform="rotate(-90 97.1 93.4)">NC</text>
<text x="100.9" y="93.4" transform="rotate(-90 100.9 93.4)">NC</text>
<text x="104.7" y="93.4" transform="rotate(-90 104.7 93.4)">A</text>
<text x="108.5" y="93.4" transform="rotate(-90 108.5 93.4)">C</text>
<text x="213.7" y="94.3">A2</text>
<text x="213.7" y="90.5">A1</text>
<text x="236.9" y="94.3">D7</text>
<text x="236.9" y="90.5">D8</text>
<text x="42.1" y="99.3" transform="rotate(-90 42.1 99.3)">1</text>
<text x="45.9" y="99.3" transform="rotate(-90 45.9 99.3)">2</text>
<text x="49.7" y="99.3" transform="rotate(-90 49.7 99.3)">3</text>
<text x="53.5" y="99.3" transform="rotate(-90 53.5 99.3)">4</text>
<text x="57.3" y="99.3" transform="rotate(-90 57.3 99.3)">5</text>
<text x="61.1" y="99.3" transform="rotate(-90 61.1 99.3)">6</text>
<text x="64.9" y="99.3" transform="rotate(-90 64.9 99.3)">7</text>
<text x="68.7" y="99.3" transform="rotate(-90 68.7 99.3)">8</text>
<text x="72.5" y="99.3" transform="rotate(-90 72.5 99.3)">9</text>
<text x="76.3" y="101.1" transform="rotate(-90 76.3 101.1)">10</text>
<text x="106.8" y="101.1" transform="rotate(-90 106.8 101.1)">18</text>
<text x="213.7" y="98.1">A3</text>
<text x="213.7" y="101.9">A4</text>
<text x="236.9" y="101.9">D5</text>
<text x="236.9" y="98.1">D6</text>
<text x="213.7" y="105.7">A5</text>
<text x="236.9" y="105.7">D4</text>
<text x="45.9" y="108.7" transform="rotate(-90 45.9 108.7)">J2.1</text>
<text x="49.7" y="108.7" transform="rotate(-90 49.7 108.7)">J2.2</text>
<text x="53.5" y="108.7" transform="rotate(-90 53.5 108.7)">J2.3</text>
<text x="57.3" y="108.7" transform="rotate(-90 57.3 108.7)">J2.4</text>
<text x="61.1" y="108.7" transform="rotate(-90 61.1 108.7)">J2.5</text>
<text x="64.9" y="108.7" transform="rotate(-90 64.9 108.7)">J2.6</text>
<text x="68.7" y="108.7" transform="rotate(-90 68.7 108.7)">J2.7</text>
<text x="72.5" y="108.7" transform="rotate(-90 72.5 108.7)">J2.8</text>
<text x="76.3" y="108.7" transform="rotate(-90 76.3 108.7)">J2.9</text>
<text x="80.1" y="108.7" transform="rotate(-90 80.1 108.7)">J2.1011</text>
<text x="84" y="108.7" transform="rotate(-90 84 108.7)">J2.1112</text>
<text x="87.8" y="108.7" transform="rotate(-90 87.8 108.7)">J2.1213</text>
<text x="91.6" y="108.7" transform="rotate(-90 91.6 108.7)">J2.1314</text>
<text x="95.4" y="108.7" transform="rotate(-90 95.4 108.7)">J2.1415</text>
<text x="99.2" y="108.7" transform="rotate(-90 99.2 108.7)">J2.1516</text>
<text x="103" y="108.7" transform="rotate(-90 103 108.7)">J2.1617</text>
<text x="213.7" y="113.3">A7</text>
<text x="213.7" y="109.5">A6</text>
<text x="236.9" y="113.3">D2</text>
<text x="236.9" y="109.5">D3</text>
<text x="122.3" y="119.3">J1.4</text>
<text x="213.7" y="117.1">5.5V</text>
<text x="232" y="117.1">GND2</text>
<text x="47.5" y="122.1" transform="rotate(-90 47.5 122.1)">VSS</text>
<text x="51.3" y="122.5" transform="rotate(-90 51.3 122.5)">VDD</text>
<text x="55.2" y="122.1" transform="rotate(-90 55.2 122.1)">VEE</text>
<text x="59" y="120.1" transform="rotate(-90 59 120.1)">RS</text>
<text x="62.8" y="121.9" transform="rotate(-90 62.8 121.9)">R/W</text>
<text x="66.6" y="120.1" transform="rotate(-90 66.6 120.1)">EN</text>
<text x="70.4" y="121.9" transform="rotate(-90 70.4 121.9)">DB0</text>
<text x="74.2" y="121.9" transform="rotate(-90 74.2 121.9)">DB1</text>
<text x="78" y="121.9" transform="rotate(-90 78 121.9)">DB2</text>
<text x="81.8" y="121.9" transform="rotate(-90 81.8 121.9)">DB3</text>
<text x="85.6" y="121.9" transform="rotate(-90 85.6 121.9)">DB4</text>
<text x="89.4" y="121.9" transform="rotate(-90 89.4 121.9)">DB5</text>
<text x="93.3" y="121.9" transform="rotate(-90 93.3 121.9)">DB6</text>
<text x="97.1" y="121.9" transform="rotate(-90 97.1 121.9)">DB7</text>
<text x="100.9" y="125" transform="rotate(-90 100.9 125)">LED.A</text>
<text x="104.7" y="125" transform="rotate(-90 104.7 125)">LED.K</text>
<text x="108.1" y="120.9">GND</text>
<text x="109" y="124.7">SCL</text>
<text x="122.3" y="123.1">J1.3</text>
<text x="213.7" y="124.7">GND</text>
<text x="213.7" y="120.9">RST</text>
<text x="232.8" y="120.9">RST1</text>
<text x="234.7" y="124.7">RX1</text>
<text x="321.7" y="120.9">A-IA</text>
<text x="339.5" y="120.9">M1_VS</text>
<text x="108.7" y="128.5">SDA</text>
<text x="122.3" y="126.9">J1.2</text>
<text x="122.3" y="130.7">J1.1</text>
<text x="213.7" y="128.5">RAW</text>
<text x="235.1" y="128.5">TX0</text>
<text x="321.7" y="128.5">A-IB</text>
<text x="336.7" y="128.5">M1_GND</text>
<text x="108.5" y="132.4">VCC</text>
<text x="321.7" y="143.8">B-IA</text>
<text x="339.5" y="143.8">M2_VS</text>
<text x="321.7" y="151.4">B-IB</text>
<text x="336.7" y="151.4">M2_GND</text>
<text x="333.3" y="156.8" transform="rotate(-90 333.3 156.8)">GND</text>
<text x="340.9" y="156.8" transform="rotate(-90 340.9 156.8)">VS</text>
<text x="44.1" y="172.6">1</text>
<text x="54.5" y="172.6">3</text>
<text x="44.1" y="176.4">2</text>
<text x="54.5" y="176.4">4</text>
<text x="224.4" y="181.9">12V+</text>
<text x="225.4" y="185.7">12V-</text>
<text x="224.8" y="193.3">GND</text>
<text x="230.2" y="200.9">L</text>
<text x="229.7" y="204.7">N</text>
</g>
<g font-size="3" fill="#808080">
<text x="317.6" y="64.2">Incremental Encoder</text>
<text x="353.2" y="63.7">M1_VS</text>
<text x="353.2" y="94.2">M1_GND</text>
<text x="257.9" y="101.8">A-IA</text>
<text x="257.9" y="98">A-IB</text>
<text x="257.9" y="113.2">HALL_SIGA</text>
<text x="257.9" y="109.4">HALL_SIGB</text>
<text x="297.6" y="120.9">A-IA</text>
<text x="368.4" y="120.9">M1_VS</text>
<text x="297.6" y="128.5">A-IB</text>
<text x="368.4" y="128.5">M1_GND</text>
<text x="269.4" y="200.8">AC_L</text>
<text x="269.4" y="204.7">AC_N</text>
</g>
<g font-size="2.7" fill="#808080">
<text x="181.7" y="86.5">POT_INPUT</text>
<text x="257.8" y="94.1">BTN_INPUT</text>
<text x="191.3" y="101.7">SDA</text>
<text x="191.6" y="105.5">SCL</text>
<text x="139.7" y="124.5">SCL</text>
<text x="139.7" y="128.4">SDA</text>
<text x="139.7" y="162.6">POT_INPUT</text>
<text x="67.3" y="174.1">BTN_INPUT</text>
</g>
<g font-size="1.8" fill="#0dab76">
<text x="346.8" y="69.7" transform="rotate(-90 346.8 69.7)">io 0</text>
<text x="199.1" y="77.3">io 0</text>
<text x="199.1" y="73.5">io 0</text>
<text x="252.6" y="73.5">io 0</text>
<text x="252.6" y="77.3">io 0</text>
<text x="324" y="75.3" transform="rotate(-90 324 75.3)">sup 0</text>
<text x="199.1" y="81.2">io 0</text>
<text x="252.6" y="81.2">io 0</text>
<text x="199.1" y="88.8">io 0</text>
<text x="199.1" y="85">io 0</text>
<text x="252.6" y="88.8">io 0</text>
<text x="252.6" y="85">io 0</text>
<text x="324" y="84.2" transform="rotate(-90 324 84.2)">sup 0</text>
<text x="346.8" y="85" transform="rotate(-90 346.8 85)">io 0</text>
<text x="199.1" y="92.6">io 0</text>
<text x="252.6" y="92.6">io 0</text>
<text x="199.1" y="96.4">io 0</text>
<text x="199.1" y="100.2">io 0</text>
<text x="252.6" y="100.2">io 0</text>
<text x="252.6" y="96.4">io 0</text>
<text x="42.1" y="105.7" transform="rotate(-90 42.1 105.7)">pwr 0</text>
<text x="45.9" y="105.7" transform="rotate(-90 45.9 105.7)">pwior 00</text>
<text x="49.7" y="105.7" transform="rotate(-90 49.7 105.7)">pwior 00</text>
<text x="53.5" y="104.2" transform="rotate(-90 53.5 104.2)">iino 00</text>
<text x="57.3" y="104.2" transform="rotate(-90 57.3 104.2)">iino 00</text>
<text x="61.1" y="104.2" transform="rotate(-90 61.1 104.2)">iino 00</text>
<text x="64.9" y="104.2" transform="rotate(-90 64.9 104.2)">iino 00</text>
<text x="68.7" y="104.2" transform="rotate(-90 68.7 104.2)">iino 00</text>
<text x="72.5" y="104.2" transform="rotate(-90 72.5 104.2)">iino 00</text>
<text x="76.3" y="104.2" transform="rotate(-90 76.3 104.2)">iino 00</text>
<text x="80.1" y="104.2" transform="rotate(-90 80.1 104.2)">iino 00</text>
<text x="84" y="104.2" transform="rotate(-90 84 104.2)">iino 00</text>
<text x="87.8" y="104.2" transform="rotate(-90 87.8 104.2)">iino 00</text>
<text x="91.6" y="104.2" transform="rotate(-90 91.6 104.2)">iino 00</text>
<text x="95.4" y="104.7" transform="rotate(-90 95.4 104.7)">nico 00</text>
<text x="99.2" y="104.7" transform="rotate(-90 99.2 104.7)">nico 00</text>
<text x="103" y="105.7" transform="rotate(-90 103 105.7)">paiso 00</text>
<text x="106.8" y="105.7" transform="rotate(-90 106.8 105.7)">pas 0</text>
<text x="199.1" y="107.8">io 0</text>
<text x="199.1" y="104">io 0</text>
<text x="252.6" y="107.8">io 0</text>
<text x="252.6" y="104">io 0</text>
<text x="199.1" y="111.6">io 0</text>
<text x="252.6" y="111.6">io 0</text>
<text x="126.9" y="119.3">pwr 0</text>
<text x="148.7" y="115.4" transform="rotate(-90 148.7 115.4)">sup 0</text>
<text x="175.4" y="117.2" transform="rotate(-90 175.4 117.2)">sup 0</text>
<text x="199.1" y="119.3">io 0</text>
<text x="199.1" y="115.4">io 0</text>
<text x="252.6" y="119.3">io 0</text>
<text x="252.6" y="115.4">io 0</text>
<text x="311.1" y="119.3">io</text>
<text x="359.3" y="119.3">io</text>
<text x="126.9" y="123.1">io 0</text>
<text x="199.1" y="123.1">io 0</text>
<text x="252.6" y="123.1">io 0</text>
<text x="126.9" y="126.9">io 0</text>
<text x="126.9" y="130.7">pwr 0</text>
<text x="175.4" y="126.9" transform="rotate(-90 175.4 126.9)">sup 0</text>
<text x="186.8" y="130.7" transform="rotate(-90 186.8 130.7)">sup 0</text>
<text x="199.1" y="126.9">io 0</text>
<text x="252.6" y="126.9">io 0</text>
<text x="311.1" y="126.9">io</text>
<text x="359.3" y="126.9">io</text>
<text x="148.7" y="140" transform="rotate(-90 148.7 140)">sup 0</text>
<text x="221.1" y="138.3" transform="rotate(-90 221.1 138.3)">io 0 io 0</text>
<text x="224.9" y="138.3" transform="rotate(-90 224.9 138.3)">io 0 io 0</text>
<text x="228.7" y="138.3" transform="rotate(-90 228.7 138.3)">io 0 io 0</text>
<text x="311.1" y="142.1">io</text>
<text x="359.3" y="142.1">io</text>
<text x="311.1" y="149.7">io</text>
<text x="359.3" y="149.7">io</text>
<text x="114.4" y="165" transform="rotate(-90 114.4 165)">pas 0</text>
<text x="30.6" y="172.6" transform="rotate(-90 30.6 172.6)">sup 0</text>
<text x="37.6" y="172.6">pas 2</text>
<text x="58.4" y="172.6">pas 1</text>
<text x="98.5" y="172.6">pas 0</text>
<text x="126.9" y="172.6">pas 0</text>
<text x="137.3" y="172.6" transform="rotate(-90 137.3 172.6)">sup 0</text>
<text x="331.6" y="168.8" transform="rotate(-90 331.6 168.8)">suiop 0</text>
<text x="339.2" y="168.8" transform="rotate(-90 339.2 168.8)">suiop 0</text>
<text x="37.6" y="176.4">pas 2</text>
<text x="58.4" y="176.4">pas 1</text>
<text x="91.6" y="178.1" transform="rotate(-90 91.6 178.1)">sup 0</text>
<text x="241.2" y="180.2">io</text>
<text x="241.2" y="184">io</text>
<text x="255.4" y="181.9" transform="rotate(-90 255.4 181.9)">sup 0</text>
<text x="241.2" y="191.6">io</text>
<text x="255.4" y="187.8" transform="rotate(-90 255.4 187.8)">sup 0</text>
<text x="241.2" y="199.2">io</text>
<text x="241.2" y="203.1">io</text>
</g>
<g font-size="1.7" fill="#808080">
<text x="309.8" y="76.6">HALL_SIGA</text>
<text x="309.8" y="79.6">HALL_SIGB</text>
</g>
</svg>
